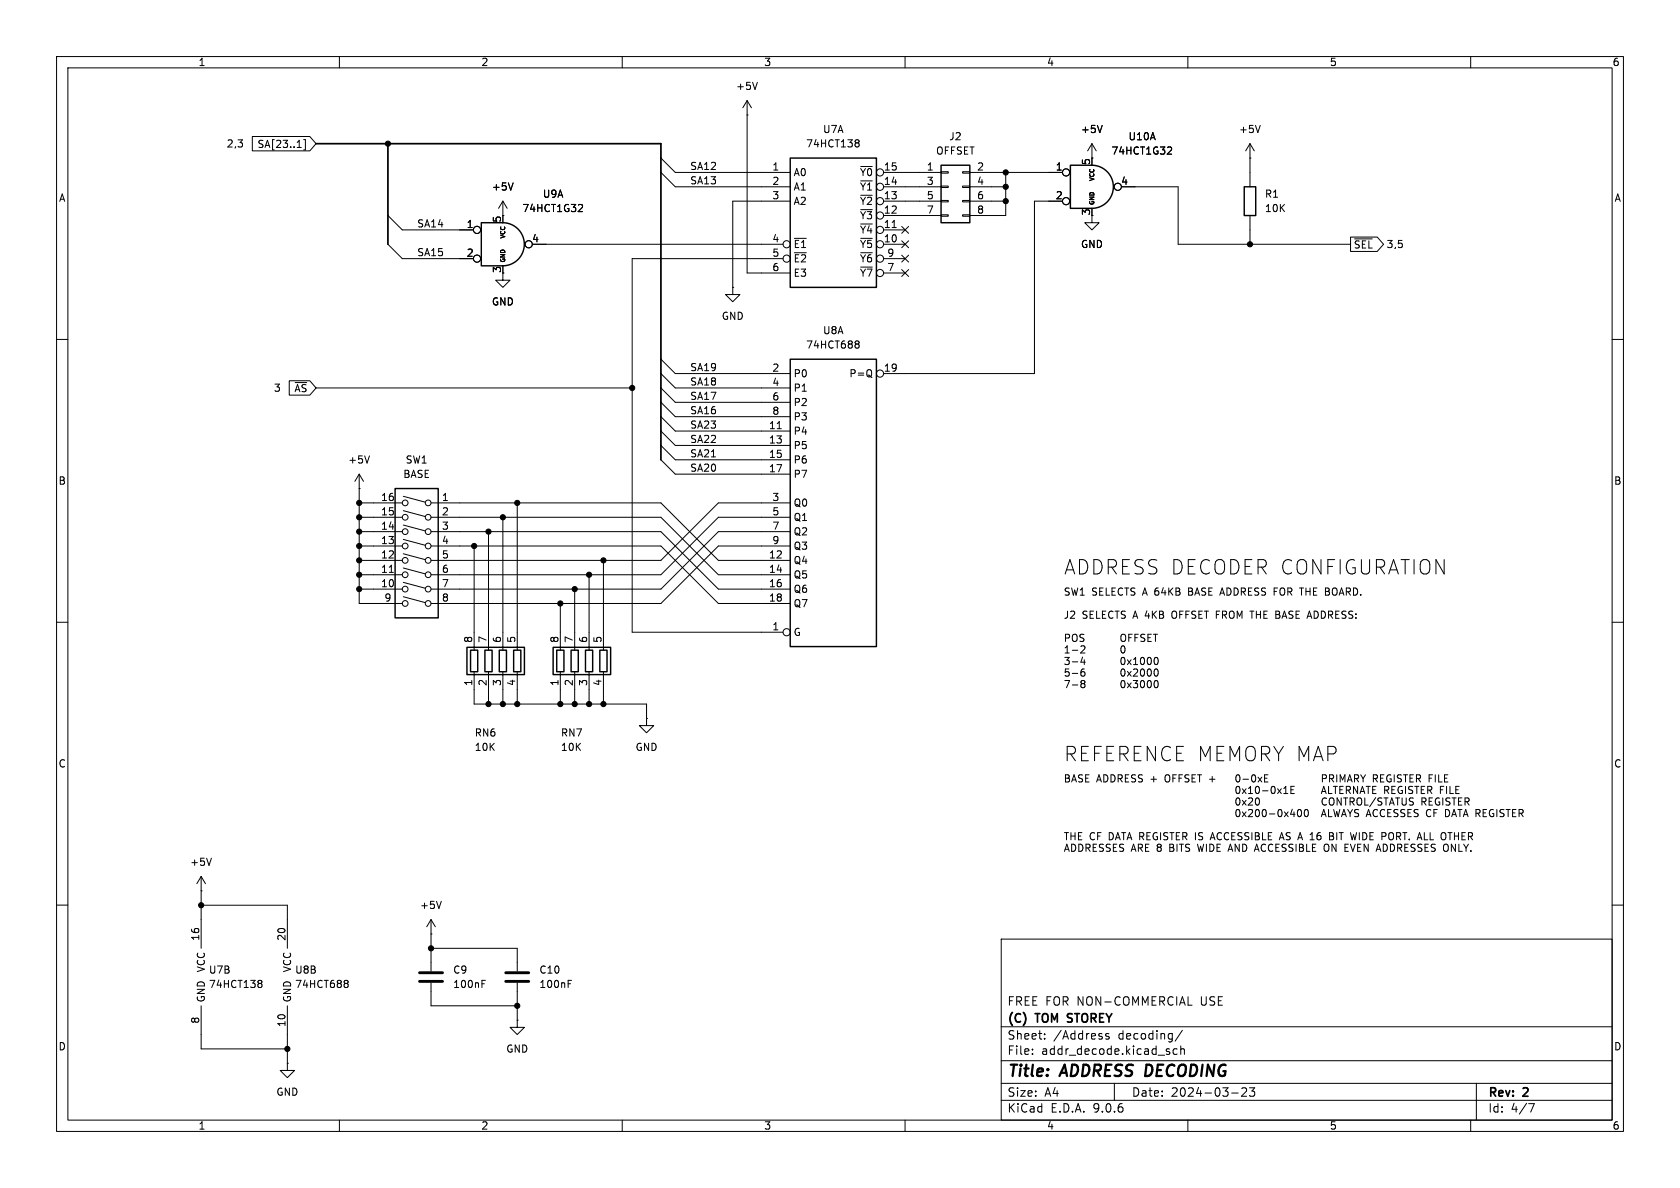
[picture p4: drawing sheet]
<svg xmlns="http://www.w3.org/2000/svg" width="297mm" height="210mm" viewBox="0 0 297 210" stroke-linecap="round" stroke-linejoin="round" font-family="sans-serif">
<g fill="none" stroke="#000" stroke-width=".18">
<path d="M10 10h277v190h-277zM12 12h273v186h-273zM60 10v2M110 10v2M132.1 17.8v30.5h7.6M132.1 17.8l-.8 1.3M132.1 17.8l.7 1.3M133.9 14.5l-.4 1.3M160 10v2M210 10v2M260 10v2M44.6 24.1h10.2l1.1 1.3-1.1 1.3h-10.2z"/>
<path d="M52.5 26.1h.8M53.7 24.7h.3v1.8h-.3M68.6 38.1l2.5 2.5h12.6M88.9 35.6v2.5M88.9 35.6l-.8 1.2M88.9 35.6l.8 1.2M90.7 32.3l-.4 1.3M102.4 36.1l.5 .1 .1 .3-.8 .9h.8M116.8 27.9l2.6 2.6h20.3M116.8 30.5l2.6 2.5h20.3M132.1 20.3h.1M139.7 35.6h-10.2v15.2"/>
<path d="M151.4 24.7h.2l.3 .3-.3 .3M151.4 25.3h.2M151.6 25.3l.3 .2v.2l-.1 .2-.4 .1M152.2 29.4h2M156.2 30.5h10.2M156.2 33h10.2M156.2 35.6h10.2M156.2 38.1h10.2M166.4 30.4h1.2v.2h-1.2zM166.4 32.9h1.2v.2h-1.2zM166.4 35.4h1.2v.3h-1.2zM166.4 38h1.2v.2h-1.2z"/>
<path d="M170.2 30.4h1.2v.2h-1.2zM170.2 32.9h1.2v.2h-1.2zM170.2 35.4h1.2v.3h-1.2zM170.2 38h1.2v.2h-1.2zM171.4 30.5h16.4M171.4 33h6.4M171.4 35.6h6.4M177.8 30.5v7.6h-6.4M187.8 35.6h-4.9v30.4h-26.7M193 38.1v1.3h1.3l-1.3 1.2-1.2-1.2h1.2M193 25.4l-.7 1.3M193 25.4l.8 1.3"/>
<path d="M193 25.4v2.5M194.9 22.2l-.5 1.2M198.2 33h10.1v10.2h30.5M206.6 26h.4l.1 .3-.8 .9h.8M221 27.9h.1M221 25.4l-.8 1.3M221 25.4l.7 1.3M221 25.4v7.6M221 38.1v5.1M222.8 22.2l-.4 1.2M68.6 43.2l2.5 2.5h12.6M88.9 48.3v1.2h1.3l-1.3 1.3-1.3-1.3h1.3"/>
<path d="M94.1 43.2h44.3M129.5 50.8v1.3h1.3l-1.3 1.2-1.2-1.2h1.2M129.5 50.8h.1M138.4 45.7h-26.6v66.1h26.6M140.4 42.1h2.1M156.2 43.2h3.8M156.2 45.7h3.8M156.2 48.3h3.8M156.2 40.6h3.8M157.7 40.2h.7M159.4 45.1l1.2 1.2M159.4 42.6l1.2 1.2"/>
<path d="M159.4 40l1.2 1.2M159.4 47.7l1.2 1.2M160.6 45.1l-1.2 1.2M160.6 42.6l-1.2 1.2M160.6 40l-1.2 1.2M160.6 47.7l-1.2 1.2M238.8 41.9h4.7l1.1 1.3-1.1 1.3h-4.7zM239.5 42.2h3.1M10 60h2M51.1 67.3h3.7l1.1 1.3-1.1 1.3h-3.7zM55.9 68.6h55.9M116.8 63.5l2.6 2.5h20.3"/>
<path d="M116.8 66l2.6 2.6h20.3M116.8 68.6l2.6 2.5h20.3M116.8 71.1l2.6 2.6h20.3M116.8 73.7l2.6 2.5h20.3M116.8 76.2l2.6 2.5h20.3M116.8 78.7l2.6 2.6h20.3M137.4 75.8h.7M151.4 60.3h.2l.3 .2-.3 .3M151.4 60.8h.2M151.6 60.8l.3 .3v.2l-.1 .2h-.4M285 60h2M63.5 86.4h.1"/>
<path d="M63.5 83.8l-.8 1.3M63.5 83.8l.8 1.3M63.5 83.8v22.9h7.6M63.5 88.9h7.6M63.5 91.4h7.6M63.5 94h7.6M63.5 96.5h7.6M63.5 99.1h7.6M65.3 80.6l-.4 1.3M71.3 87.7l3.9 1.1M71.3 90.3l3.9 1M71.3 92.8l3.9 1.1"/>
<path d="M71.3 95.4l3.9 1M71.3 97.9l3.9 1M76.2 88.9h40.6l10.2 10.2h12.7M76.2 91.4h40.6l10.2 10.2h12.7M76.2 94h40.6l10.2 10.1h12.7M76.2 96.5h40.6l10.2 10.2h12.7M83.8 96.5v18.4M86.4 94v20.9M88.9 91.4v23.5M91.4 88.9v26M106.7 99.1v15.8M116.8 81.3l2.6 2.5h20.3"/>
<path d="M139.7 88.9h-12.7l-10.2 10.2h-40.6M139.7 91.4h-12.7l-10.2 10.2h-40.6M139.7 94h-12.7l-10.2 10.1h-40.6M139.7 96.5h-12.7l-10.2 10.2h-40.6M10 110h2M63.5 101.6h7.6M63.5 104.1h7.6M68.8 101.2h.7M71.3 100.4l3.9 1M71.3 102.9l3.9 1.1M71.3 105.5l3.9 1M83.8 118.7v5.8h30.5v2.5"/>
<path d="M86.4 118.7v5.8M88.9 118.7v5.8M91.4 118.7v5.8M99.1 106.7v8.2M99.1 118.7v5.8M101.6 104.1v10.8M101.6 118.7v5.8M104.1 101.6v13.3M104.1 118.7v5.8M106.7 118.7v5.8M198.2 114.4v.6l.1 .3 .2 .1 .3-.2v-.8M198.3 116.3l.2-.1a.68 .68 0 0 1 .4 .6 .68 .68 0 0 1-.4 .7l-.2-.1-.1-.4z"/>
<path d="M198.3 118.4l.2-.1a.68 .68 0 0 1 .4 .6 .68 .68 0 0 1-.4 .6l-.2-.1-.1-.4zM199.3 116.6l.7 .9M199.3 118.7l.7 .8M200 116.6l-.7 .9M200 118.7l-.7 .8M200.4 117.5h.7M200.4 116.6l.4-.4v1.3M200.4 118.4l.5-.1 .2 .3-.8 .9h.8M200.6 112.7h.5M201.2 112.1h-.6v1.3M201.7 116.3l.2-.1a.68 .68 0 0 1 .4 .6 .68 .68 0 0 1-.4 .7l-.2-.1-.1-.4zM201.7 118.4l.2-.1a.68 .68 0 0 1 .4 .6 .68 .68 0 0 1-.4 .6l-.2-.1-.1-.4z"/>
<path d="M202.4 112.2l-.5-.1-.2 .1v.4l.6 .2 .1 .3-.2 .3-.5-.1M202.9 112.7h.5M203 116.3l.1-.1a.68 .68 0 0 1 .5 .6 .68 .68 0 0 1-.5 .7 .84 .84 0 0 1-.1-1.2zM203 118.3h.1a.68 .68 0 0 1 .5 .6 .68 .68 0 0 1-.5 .6 .84 .84 0 0 1-.1-1.2zM203.5 112.1h-.6v1.3h.6M203.9 112.1h.7M204.1 118.4l.2-.1a.68 .68 0 0 1 .5 .6 .68 .68 0 0 1-.5 .6l-.2-.1-.1-.4zM204.1 116.3l.2-.1a.68 .68 0 0 1 .5 .6 .68 .68 0 0 1-.5 .7l-.2-.1-.1-.4zM204.3 112.1v1.3M285 110h2M114.3 127v1.3h1.3l-1.3 1.2-1.3-1.2h1.3M114.3 127h.1"/>
<path d="M198.3 120.4l.2-.1a.68 .68 0 0 1 .4 .6 .68 .68 0 0 1-.4 .7l-.2-.2-.1-.3zM199.3 120.7l.7 .9M200 120.7l-.7 .9M200.3 120.3h.8l-.4 .5 .4 .1v.5l-.2 .2-.6-.2M201.7 120.4l.2-.1a.68 .68 0 0 1 .4 .6 .68 .68 0 0 1-.4 .7l-.2-.2-.1-.3zM203 120.4l.1-.1a.68 .68 0 0 1 .5 .6 .68 .68 0 0 1-.5 .7 .84 .84 0 0 1-.1-1.2zM204.1 120.4l.2-.1a.68 .68 0 0 1 .5 .6 .68 .68 0 0 1-.5 .7l-.2-.2-.1-.3zM218.5 139.2v.6l.1 .4 .2 .1 .3-.3v-.8M219.6 139.4l.7 .9M220.3 139.4l-.7 .9M221 139.2l-.3 .2M221.1 139v1.3"/>
<path d="M222 139.2l-.1 .6 .1 .4 .2 .1 .4-.3v-.8M223.2 139.8h1M224.8 139.2l-.1 .6 .1 .4 .2 .1 .4-.3v-.8M225.9 139.4l.6 .9M226.5 139.4l-.6 .9M227.2 139.2l-.3 .2M227.3 139v1.3M228.2 139v1.3h.6M228.2 139.6h.4M233.7 139.9h.6M233.8 137.6h.6l.1-.2-.1-.3-.6-.1v1.2M234.9 139v1.3h.6"/>
<path d="M235.1 137.6h.6l.1-.2-.1-.3-.6-.1v1.2M235.4 137.6l.4 .6M235.7 139h.7M236.1 139v1.3M236.3 137v1.2M236.9 139.6h.4M236.9 138.2v-1.2l.4 .9 .5-.9v1.2M237.5 139h-.6v1.3h.6M238 139.7l.6-.1 .1-.2v-.3l-.7-.1v1.3M238.2 138.2l.4-1.2 .4 1.2M238.3 139.7l.4 .6M238.3 137.9h.6"/>
<path d="M239.5 137.6h.6l.1-.2-.1-.3-.6-.1v1.2M239.8 137.6l.4 .6M240 139v1.3l-.7-1.3v1.3M240.6 137l.4 .6M240.6 139.9h.6M241 137.6v.6M241.4 137l-.4 .6M241.5 139h.7M241.9 139v1.3M242.7 139.6h.4M242.8 137.6h.5M243.3 137h-.5v1.2"/>
<path d="M243.3 139h-.6v1.3h.6M35.6 157.5h.1M35.6 154.9l-.8 1.3M35.6 154.9l.7 1.3M35.6 154.9v12.7M37.4 151.7l-.4 1.3M78 159.3l-.4 1.3M214.1 148.1h.6M214.4 147.2l-.5 1.3M218.6 141.2l.2-.1a.68 .68 0 0 1 .4 .6 .68 .68 0 0 1-.4 .6l-.2-.1-.1-.4zM218.6 143.2l.2-.1a.68 .68 0 0 1 .4 .6 .68 .68 0 0 1-.4 .7l-.2-.2-.1-.3zM219.6 141.5l.7 .8"/>
<path d="M219.6 143.5l.7 .9M220.3 141.5l-.7 .8M220.3 143.5l-.7 .9M220.7 140.3h.7M220.7 141.2l.5-.1 .2 .3-.7 .9h.7M220.7 143.2l.5-.1 .2 .4-.7 .9h.7M222 141.2l.2-.1a.68 .68 0 0 1 .5 .6 .68 .68 0 0 1-.5 .6l-.2-.1-.1-.4zM222 143.2l.2-.1a.68 .68 0 0 1 .5 .6 .68 .68 0 0 1-.5 .7l-.2-.2-.1-.3zM223.3 143.2l.1-.1a.68 .68 0 0 1 .5 .6 .68 .68 0 0 1-.5 .7 .84 .84 0 0 1-.1-1.2zM224.4 143.9h1M226 143.2l.2-.1a.68 .68 0 0 1 .5 .6 .68 .68 0 0 1-.5 .7l-.2-.2-.1-.3zM226.3 148.1h.6"/>
<path d="M226.6 147.2l-.4 1.3M226.9 140.3h.8M227.1 143.5l.6 .9M227.7 143.5l-.6 .9M228.5 143l-.3 .9h.7M228.8 143.5v.9M229.5 143.2l.2-.1a.68 .68 0 0 1 .4 .6 .68 .68 0 0 1-.4 .7l-.2-.2-.1-.3zM230.7 143.2l.2-.1a.68 .68 0 0 1 .4 .6 .68 .68 0 0 1-.4 .7l-.2-.2-.1-.3zM233.6 140.3l.4-1.3 .4 1.3M233.6 144.4l.4-1.3 .4 1.3M233.7 144h.6M234.3 150.4l.3 .1"/>
<path d="M234.5 141.2a.6 .6 0 0 0-.8 .4 .6 .6 0 0 0 .6 .7l.2-.1M234.9 143.1v1.3h.6M235 147.2l.7 .1v.2l-.2 .3M235 147.8h.5M235.1 141.2l.2-.1a.43 .43 0 0 1 .5 .4v.4a.42 .42 0 0 1-.4 .4 .42 .42 0 0 1-.4-.4zM235.5 147.8l.3 .2-.1 .3-.7 .2M235.8 143.1l.3 1.3 .2-.9 .3 .9 .3-1.3M237.1 141.1v1.2l-.7-1.2v1.2M237.2 144.4l.4-1.3 .4 1.3M237.3 144h.6M237.5 141.1h.8M237.9 141.1v1.2"/>
<path d="M238.3 143.1l.4 .7M238.7 141.7h.6l.1-.2-.1-.3-.6-.1v1.2M238.7 143.8v.6M239 141.7l.4 .6M239.1 143.1l-.4 .7M239.8 147.2l-.3 1.3M239.9 141.2l.3-.1a.43 .43 0 0 1 .5 .4v.4a.42 .42 0 0 1-.4 .4 .42 .42 0 0 1-.4-.4zM240.2 143.2l-.5-.1-.2 .1v.4l.6 .2 .1 .3-.3 .3-.4-.1M240.4 140.3l.5-1.3 .4 1.3M241.3 141.1v1.2h.6M243.2 141l-1.1 1.6M244.3 141.1h-.5l-.2 .1v.3l.6 .3 .1 .3-.2 .2h-.5"/>
<path d="M245 141.1v1.2M245.6 142.3l.5-1.2 .4 1.2M245.8 142h.6M247.1 141.1v1.2M247.9 141.1v1l.2 .2h.4l.1-.2v-1M249.1 141.3l.2 .3 .4 .2 .2 .2-.3 .3h-.5M10 160h2M35.6 177.8v7.6h15.2M35.6 160h15.2v7.6M45.8 173.3h.3l.2 .2-.2 .3M45.8 173.8h.3M46.1 173.8l.2 .3v.2l-.1 .2-.4 .1"/>
<path d="M50.8 177.8v10.2M61.1 173.3h.2l.3 .2-.3 .3M61.1 173.8h.2M61.3 173.8l.3 .3v.2l-.2 .2-.3 .1M76.2 165.1h.1M76.2 162.6v9.1M76.2 173.7v4.1h15.2M76.2 167.6h15.2v4.1M76.2 162.6l-.8 1.2M76.2 162.6l.8 1.2M85.2 173.9h.4M85.2 173.3h.6"/>
<path d="M91.4 173.7v6.6M100.4 173.9h.5M100.4 173.3h.6M177 166h108v32h-108zM210 177.7h.7M285 160h2M50.8 188v1.2h1.3l-1.3 1.3-1.3-1.3h1.3M50.8 188h.1M60 198v2M91.4 180.3v1.3h1.3l-1.3 1.3-1.2-1.3h1.2M91.4 180.3h.1M110 198v2"/>
<path d="M160 198v2M177 194.5h108M177 191.5h108M177 187.5h108M177 181.5h108M182.5 186.3v.1M182.5 185.5v.1M184.7 183.6v.1M184.7 182.8v.1M196 182.8l-.3-.1-.2 .2v.2l.5 .2v.3h-.5M197 191.5v3M206.7 186v.3"/>
<path d="M208.1 185.5l-.4-.1-.3 .3v.4l.1 .2h.6M208.7 185.5l.3-.1 .3 .1 .1 .9M208.7 184.9v1.5M209 182.1l-1.3 2M210 198v2M217.7 193.2h1.2M219.5 192.4l.6-.1 .2 .1 .1 .3-.9 1.1h.9M220.9 192.3h.9l-.5 .6 .4 .1v.7l-.2 .1h-.4l-.2-.1M260 198v2M261 191.5v6.5M270.2 195.1h1l-.6 1.5"/>
<circle cx="188.5" cy="30.5" r=".63"/>
<circle cx="188.5" cy="35.6" r=".63"/>
<circle cx="197.6" cy="33" r=".63"/>
<circle cx="84.3" cy="45.7" r=".63"/>
<circle cx="84.3" cy="40.6" r=".63"/>
<circle cx="93.5" cy="43.2" r=".63"/>
<circle cx="139.1" cy="45.7" r=".63"/>
<circle cx="139.1" cy="43.2" r=".63"/>
<circle cx="155.6" cy="66" r=".63"/>
<circle cx="71.6" cy="91.4" r=".51"/>
<circle cx="71.6" cy="88.9" r=".51"/>
<circle cx="71.6" cy="96.5" r=".51"/>
<circle cx="71.6" cy="94" r=".51"/>
<circle cx="71.6" cy="99.1" r=".51"/>
<circle cx="75.7" cy="96.5" r=".51"/>
<circle cx="75.7" cy="91.4" r=".51"/>
<circle cx="75.7" cy="94" r=".51"/>
<circle cx="75.7" cy="99.1" r=".51"/>
<circle cx="75.7" cy="88.9" r=".51"/>
<circle cx="71.6" cy="106.7" r=".51"/>
<circle cx="71.6" cy="104.1" r=".51"/>
<circle cx="71.6" cy="101.6" r=".51"/>
<circle cx="75.7" cy="106.7" r=".51"/>
<circle cx="75.7" cy="104.1" r=".51"/>
<circle cx="75.7" cy="101.6" r=".51"/>
<circle cx="139.1" cy="111.8" r=".63"/>
</g>
<path d="M55.9 25.4h60.9v55.9M68.6 25.4v17.8M188.8 179.3v.5M188.7 180.6l.2 .1" fill="none" stroke="#000" stroke-width=".3"/>
<path d="M74.2 172h4M74.2 173.5h4M89.4 172h4.1M89.4 173.5h4.1" fill="none" stroke="#000" stroke-width=".51"/>
<g fill="none" stroke="#000" stroke-width=".25">
<path d="M85.1 39.4h3.8a3.8 3.8 0 0 1 3.8 3.8 3.8 3.8 0 0 1-3.8 3.8h-3.8zM139.7 27.9h15.2v22.9h-15.2zM166.4 29.2h5v10.2h-5zM189.2 29.2h3.8a3.8 3.8 0 0 1 3.8 3.8 3.8 3.8 0 0 1-3.8 3.8h-3.8zM220 33h2v5.1h-2zM139.7 63.5h15.2v50.8h-15.2zM69.8 86.4h7.7v22.8h-7.7zM82.5 114.4h10.2v4.9h-10.2zM83.2 114.9h1.3v3.8h-1.3zM85.7 114.9h1.3v3.8h-1.3zM88.3 114.9h1.2v3.8h-1.2zM90.8 114.9h1.3v3.8h-1.3z"/>
<path d="M97.8 114.4h10.1v4.9h-10.1zM98.4 114.9h1.3v3.8h-1.3zM101 114.9h1.2v3.8h-1.2zM103.5 114.9h1.3v3.8h-1.3zM106 114.9h1.3v3.8h-1.3z"/>
</g>
<g fill="#000" stroke="#000" stroke-width=".18">
<circle cx="68.6" cy="25.4" r=".46"/>
<circle cx="177.8" cy="33" r=".46"/>
<circle cx="177.8" cy="30.5" r=".46"/>
<circle cx="177.8" cy="35.6" r=".46"/>
<circle cx="221" cy="43.2" r=".46"/>
<circle cx="111.8" cy="68.6" r=".46"/>
<circle cx="63.5" cy="96.5" r=".46"/>
<circle cx="63.5" cy="91.4" r=".46"/>
<circle cx="63.5" cy="99.1" r=".46"/>
<circle cx="63.5" cy="88.9" r=".46"/>
<circle cx="63.5" cy="94" r=".46"/>
<circle cx="83.8" cy="96.5" r=".46"/>
<circle cx="86.4" cy="94" r=".46"/>
<circle cx="88.9" cy="91.4" r=".46"/>
<circle cx="91.4" cy="88.9" r=".46"/>
<circle cx="106.7" cy="99.1" r=".46"/>
<circle cx="63.5" cy="101.6" r=".46"/>
<circle cx="63.5" cy="104.1" r=".46"/>
<circle cx="99.1" cy="106.7" r=".46"/>
<circle cx="101.6" cy="104.1" r=".46"/>
<circle cx="104.1" cy="101.6" r=".46"/>
<circle cx="86.4" cy="124.5" r=".46"/>
<circle cx="88.9" cy="124.5" r=".46"/>
<circle cx="91.4" cy="124.5" r=".46"/>
<circle cx="99.1" cy="124.5" r=".46"/>
<circle cx="101.6" cy="124.5" r=".46"/>
<circle cx="104.1" cy="124.5" r=".46"/>
<circle cx="106.7" cy="124.5" r=".46"/>
<circle cx="35.6" cy="160" r=".46"/>
<circle cx="76.2" cy="167.6" r=".46"/>
<circle cx="91.4" cy="177.8" r=".46"/>
<circle cx="50.8" cy="185.4" r=".46"/>
</g>
<g font-size="3.5">
<text x="188" y="101.8">ADDRESS DECODER CONFIGURATION</text>
<text x="188" y="134.8">REFERENCE MEMORY MAP</text>
</g>
<g font-size="2.8">
<text x="178" y="190.9">Title:</text>
<text x="187.7" y="190.9">ADDRESS DECODING</text>
</g>
<g font-size="2.1">
<text x="178" y="178">FREE FOR NON-COMMERCIAL</text>
<text x="212.4" y="178">USE</text>
<text x="178" y="184">Sheet:</text>
<text x="178" y="181.2">(C)</text>
<text x="183.2" y="181.2">TOM</text>
<text x="186.2" y="184">/Address</text>
<text x="189.4" y="181.2">STOREY</text>
<text x="197.7" y="184">decoding/</text>
<text x="178" y="186.7">File:</text>
<text x="184.1" y="186.7">addr_decode.kicad_sch</text>
<text x="178" y="196.9">KiCad</text>
<text x="178" y="194.1">Size:</text>
<text x="184.7" y="194.1">A4</text>
<text x="185.7" y="196.9">E.D.A.</text>
<text x="193.3" y="196.9">9.0.6</text>
<text x="200" y="194.1">Date:</text>
<text x="207" y="194.1">2024-03-23</text>
<text x="263" y="194.3">Rev:</text>
<text x="263" y="196.9">Id:</text>
<text x="267.1" y="196.9">4/7</text>
<text x="269.4" y="194.3">2</text>
</g>
<g font-size="1.8">
<text x="35" y="11.9">1</text>
<text x="85" y="11.9">2</text>
<text x="135" y="11.9">3</text>
<text x="185" y="11.9">4</text>
<text x="235" y="11.9">5</text>
<text x="285" y="11.9">6</text>
<text x="130" y="16.1">+5V</text>
<text x="145.4" y="23.7">U7A</text>
<text x="191" y="23.7">+5V</text>
<text x="218.9" y="23.7">+5V</text>
<text x="40" y="26.3">2,3</text>
<text x="45.4" y="26.4">SA[23..1]</text>
<text x="142.4" y="26.3">74HCT138</text>
<text x="165.4" y="27.5">OFFSET</text>
<text x="167.7" y="25">J2</text>
<text x="192.8" y="29.3" transform="rotate(-90 192.8 29.3)">5</text>
<text x="196.4" y="27.5">74HCT1G32</text>
<text x="199.4" y="25">U10A</text>
<text x="10.3" y="35.9">A</text>
<text x="86.9" y="33.9">+5V</text>
<text x="95.9" y="35.2">U9A</text>
<text x="121.9" y="30.1">SA12</text>
<text x="121.9" y="32.7">SA13</text>
<text x="136.5" y="30.2">1</text>
<text x="136.5" y="32.8">2</text>
<text x="136.5" y="35.3">3</text>
<text x="140.2" y="31.3">A0</text>
<text x="140.2" y="33.9">A1</text>
<text x="151.9" y="31.3">~{Y0}</text>
<text x="151.9" y="33.9">~{Y1}</text>
<text x="156.2" y="30.2">15</text>
<text x="156.2" y="32.8">14</text>
<text x="156.2" y="35.3">13</text>
<text x="163.8" y="30.2">1</text>
<text x="163.8" y="32.8">3</text>
<text x="163.8" y="35.3">5</text>
<text x="172.6" y="30.2">2</text>
<text x="172.6" y="32.8">4</text>
<text x="172.6" y="35.3">6</text>
<text x="186.6" y="30.2">1</text>
<text x="186.6" y="35.3">2</text>
<text x="198.1" y="32.8">4</text>
<text x="223.5" y="35.2">R1</text>
<text x="285.3" y="35.9">A</text>
<text x="73.7" y="40.3">SA14</text>
<text x="82.4" y="40.4">1</text>
<text x="88.6" y="39.4" transform="rotate(-90 88.6 39.4)">5</text>
<text x="92.2" y="37.7">74HCT1G32</text>
<text x="140.2" y="36.4">A2</text>
<text x="151.9" y="36.4">~{Y2}</text>
<text x="151.9" y="39">~{Y3}</text>
<text x="151.9" y="41.5">~{Y4}</text>
<text x="156.2" y="37.8">12</text>
<text x="156.2" y="40.4">11</text>
<text x="163.8" y="37.8">7</text>
<text x="172.6" y="37.8">8</text>
<text x="192.8" y="38.2" transform="rotate(-90 192.8 38.2)">3</text>
<text x="223.5" y="37.7">10K</text>
<text x="73.7" y="45.4">SA15</text>
<text x="82.4" y="45.5">2</text>
<text x="94" y="42.9">4</text>
<text x="136.5" y="42.9">4</text>
<text x="136.5" y="45.5">5</text>
<text x="140.2" y="44">~{E1}</text>
<text x="140.2" y="46.6">~{E2}</text>
<text x="151.9" y="44">~{Y5}</text>
<text x="151.9" y="46.6">~{Y6}</text>
<text x="156.2" y="42.9">10</text>
<text x="156.8" y="45.5">9</text>
<text x="191" y="44">GND</text>
<text x="239.2" y="44.1">~{SEL}3,5</text>
<text x="88.6" y="48.3" transform="rotate(-90 88.6 48.3)">3</text>
<text x="136.5" y="48">6</text>
<text x="140.2" y="49.1">E3</text>
<text x="151.9" y="49.1">~{Y7}</text>
<text x="156.8" y="48">7</text>
<text x="86.9" y="54.2">GND</text>
<text x="127.5" y="56.7">GND</text>
<text x="145.4" y="59.3">U8A</text>
<text x="121.9" y="65.7">SA19</text>
<text x="136.5" y="65.8">2</text>
<text x="142.4" y="61.8">74HCT688</text>
<text x="156.2" y="65.8">19</text>
<text x="48.3" y="69.5">3</text>
<text x="51.9" y="69.5">~{AS}</text>
<text x="121.9" y="70.8">SA17</text>
<text x="121.9" y="68.2">SA18</text>
<text x="136.5" y="68.3">4</text>
<text x="136.5" y="70.9">6</text>
<text x="140.2" y="66.9">P0</text>
<text x="140.2" y="69.4">P1</text>
<text x="140.2" y="72">P2</text>
<text x="150.1" y="66.9">P=Q</text>
<text x="121.9" y="75.9">SA23</text>
<text x="121.9" y="73.3">SA16</text>
<text x="135.8" y="75.9">11</text>
<text x="136.5" y="73.4">8</text>
<text x="140.2" y="74.5">P3</text>
<text x="140.2" y="77.1">P4</text>
<text x="61.5" y="82.1">+5V</text>
<text x="71.6" y="82.1">SW1</text>
<text x="121.9" y="83.5">SA20</text>
<text x="121.9" y="78.4">SA22</text>
<text x="121.9" y="80.9">SA21</text>
<text x="135.8" y="78.5">13</text>
<text x="135.8" y="81">15</text>
<text x="135.8" y="83.6">17</text>
<text x="140.2" y="79.6">P5</text>
<text x="140.2" y="82.1">P6</text>
<text x="10.3" y="85.9">B</text>
<text x="67.3" y="88.6">16</text>
<text x="71.2" y="84.7">BASE</text>
<text x="78" y="88.6">1</text>
<text x="136.5" y="88.6">3</text>
<text x="140.2" y="84.7">P7</text>
<text x="140.2" y="89.8">Q0</text>
<text x="285.3" y="85.9">B</text>
<text x="67.3" y="91.2">15</text>
<text x="67.3" y="93.7">14</text>
<text x="78" y="91.2">2</text>
<text x="78" y="93.7">3</text>
<text x="136.5" y="91.2">5</text>
<text x="136.5" y="93.7">7</text>
<text x="140.2" y="92.3">Q1</text>
<text x="140.2" y="94.8">Q2</text>
<text x="67.3" y="96.3">13</text>
<text x="67.3" y="98.8">12</text>
<text x="67.3" y="101.3">11</text>
<text x="78" y="96.3">4</text>
<text x="78" y="98.8">5</text>
<text x="78" y="101.3">6</text>
<text x="135.8" y="98.8">12</text>
<text x="135.8" y="101.3">14</text>
<text x="136.5" y="96.3">9</text>
<text x="140.2" y="97.4">Q3</text>
<text x="140.2" y="99.9">Q4</text>
<text x="67.3" y="103.9">10</text>
<text x="67.9" y="106.4">9</text>
<text x="78" y="103.9">7</text>
<text x="78" y="106.4">8</text>
<text x="135.8" y="103.9">16</text>
<text x="135.8" y="106.4">18</text>
<text x="140.2" y="102.5">Q5</text>
<text x="140.2" y="105">Q6</text>
<text x="140.2" y="107.5">Q7</text>
<text x="188" y="105.6">SW1 SELECTS A 64KB</text>
<text x="210.5" y="105.6">BASE ADDRESS FOR THE BOARD.</text>
<text x="83.6" y="113.7" transform="rotate(-90 83.6 113.7)">8</text>
<text x="86.1" y="113.7" transform="rotate(-90 86.1 113.7)">7</text>
<text x="88.6" y="113.7" transform="rotate(-90 88.6 113.7)">6</text>
<text x="91.2" y="113.7" transform="rotate(-90 91.2 113.7)">5</text>
<text x="98.8" y="113.7" transform="rotate(-90 98.8 113.7)">8</text>
<text x="101.3" y="113.7" transform="rotate(-90 101.3 113.7)">7</text>
<text x="103.9" y="113.7" transform="rotate(-90 103.9 113.7)">6</text>
<text x="106.4" y="113.7" transform="rotate(-90 106.4 113.7)">5</text>
<text x="136.5" y="111.5">1</text>
<text x="140.2" y="112.6">G</text>
<text x="188" y="109.7">J2</text>
<text x="188" y="113.8">POS OFFSET</text>
<text x="191.3" y="109.7">SELECTS A 4KB</text>
<text x="207.6" y="109.7">OFFSET FROM THE BASE ADDRESS:</text>
<text x="188" y="115.8">1-2 0</text>
<text x="188" y="117.9">3-4 0x1000</text>
<text x="188" y="119.9">5-6 0x2000</text>
<text x="83.6" y="121.4" transform="rotate(-90 83.6 121.4)">1</text>
<text x="86.1" y="121.4" transform="rotate(-90 86.1 121.4)">2</text>
<text x="88.6" y="121.4" transform="rotate(-90 88.6 121.4)">3</text>
<text x="91.2" y="121.4" transform="rotate(-90 91.2 121.4)">4</text>
<text x="98.8" y="121.4" transform="rotate(-90 98.8 121.4)">1</text>
<text x="101.3" y="121.4" transform="rotate(-90 101.3 121.4)">2</text>
<text x="103.9" y="121.4" transform="rotate(-90 103.9 121.4)">3</text>
<text x="106.4" y="121.4" transform="rotate(-90 106.4 121.4)">4</text>
<text x="188" y="122">7-8 0x3000</text>
<text x="83.8" y="130.4">RN6</text>
<text x="99.1" y="130.4">RN7</text>
<text x="10.3" y="135.9">C</text>
<text x="83.8" y="132.9">10K</text>
<text x="99.1" y="132.9">10K</text>
<text x="112.3" y="132.9">GND</text>
<text x="285.3" y="135.9">C</text>
<text x="188" y="138.6">BASE ADDRESS +</text>
<text x="206.2" y="138.6">OFFSET + 0-0xE PRIMARY</text>
<text x="243.5" y="138.6">REGISTER FILE</text>
<text x="244.6" y="140.7">REGISTER FILE</text>
<text x="251.2" y="142.7">REGISTER</text>
<text x="188" y="148.9">THE CF DATA REGISTER IS</text>
<text x="214.7" y="148.9">ACCESSIBLE</text>
<text x="227.2" y="148.9">AS A 16</text>
<text x="236.5" y="148.9">BIT</text>
<text x="240.5" y="148.9">WIDE PORT. ALL OTHER</text>
<text x="241.5" y="144.8">ACCESSES CF DATA REGISTER</text>
<text x="33.5" y="153.3">+5V</text>
<text x="188" y="150.9">ADDRESSES ARE 8</text>
<text x="207" y="150.9">BITS</text>
<text x="212.2" y="150.9">WIDE AND ACCESSIBLE</text>
<text x="235.2" y="150.9">ON EVEN ADDRESSES ONLY.</text>
<text x="74.2" y="160.9">+5V</text>
<text x="35.3" y="166.4" transform="rotate(-90 35.3 166.4)">16</text>
<text x="50.5" y="166.4" transform="rotate(-90 50.5 166.4)">20</text>
<text x="36.4" y="172" transform="rotate(-90 36.4 172)">VCC</text>
<text x="36.8" y="172.3">U7B</text>
<text x="51.7" y="172" transform="rotate(-90 51.7 172)">VCC</text>
<text x="52.1" y="172.3">U8B</text>
<text x="80" y="172.3">C9</text>
<text x="95.3" y="172.3">C10</text>
<text x="36.4" y="177.3" transform="rotate(-90 36.4 177.3)">GND</text>
<text x="36.8" y="174.9">74HCT138</text>
<text x="51.7" y="177.3" transform="rotate(-90 51.7 177.3)">GND</text>
<text x="52.1" y="174.9">74HCT688</text>
<text x="80" y="174.9">100nF</text>
<text x="95.3" y="174.9">100nF</text>
<text x="10.3" y="185.9">D</text>
<text x="35.3" y="181" transform="rotate(-90 35.3 181)">8</text>
<text x="50.5" y="181.7" transform="rotate(-90 50.5 181.7)">10</text>
<text x="285.3" y="185.9">D</text>
<text x="89.4" y="186.3">GND</text>
<text x="48.8" y="193.9">GND</text>
<text x="35" y="199.9">1</text>
<text x="85" y="199.9">2</text>
<text x="135" y="199.9">3</text>
<text x="185" y="199.9">4</text>
<text x="235" y="199.9">5</text>
<text x="285" y="199.9">6</text>
</g>
<g font-size="1.1">
<text x="193.6" y="32.2" transform="rotate(-90 193.6 32.2)">VCC</text>
<text x="193.6" y="36.3" transform="rotate(-90 193.6 36.3)">GND</text>
<text x="89.5" y="46.5" transform="rotate(-90 89.5 46.5)">GND</text>
<text x="89.5" y="42.4" transform="rotate(-90 89.5 42.4)">VCC</text>
</g>
</svg>
